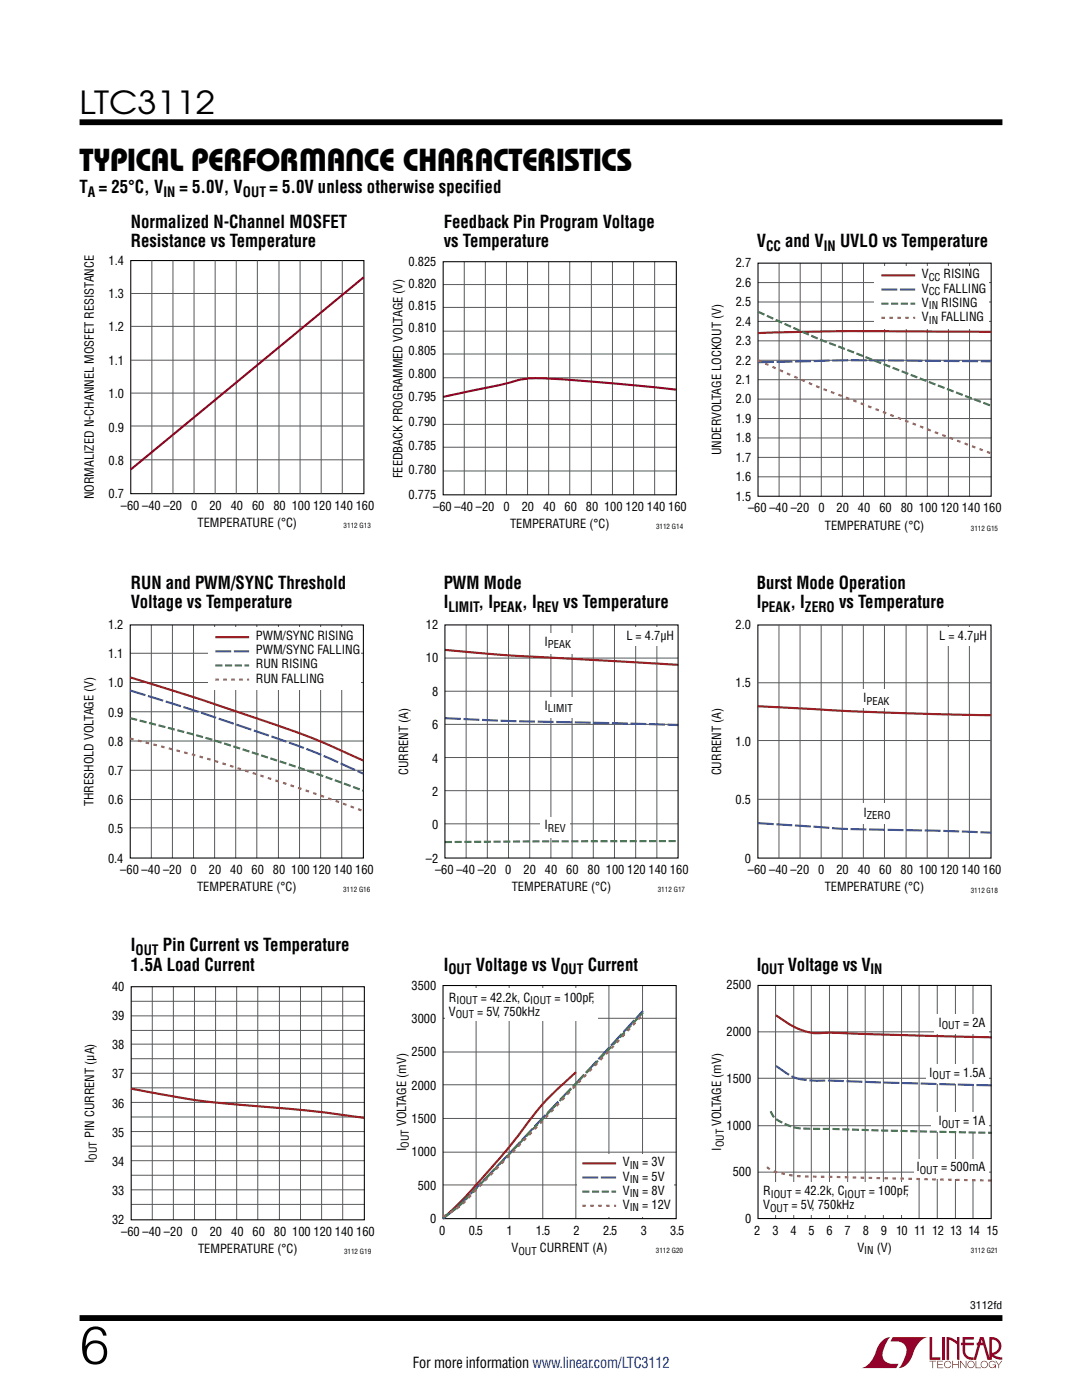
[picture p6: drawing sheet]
<svg xmlns="http://www.w3.org/2000/svg" width="216mm" height="279mm" viewBox="0 0 216 279" stroke-linecap="round" stroke-linejoin="round" font-family="sans-serif">
<g fill="#910028">
<path d="M185.5 266.8h.5v4.1h1.6v.5h-2.1z"/>
<path d="M176.2 267.4l1-.5h.5h-.1a6.2 6.2 0 0 0-1.4 4 2.58 2.58 0 0 0 3.1 1.3l-.5 .8h-6.9a4.9 4.9 0 0 0 3-3.8l.4-.7z"/>
<path d="M178.1 266.9h7a4.9 4.9 0 0 0-3.1 3.7 3.2 3.2 0 0 1-2.7 2.4h.1a6.2 6.2 0 0 0 1.4-4.1 2.58 2.58 0 0 0-3.1-1.2z"/>
<path d="M188 266.8h.5v4.6h-.5z"/>
<path d="M188.9 266.8l1 .2 1.1 .7v-.9h.5v4.6h-.5v-3.1l-1.6-.9v4h-.5z"/>
<path d="M185.5 271.6h1.3v.1h-.6v1.3h-.1v-1.3h-.6z"/>
<path d="M187 271.6h1.2v.1h-1v.5h.9v.2h-.9v.5h1v.1h-1.2z"/>
<path d="M190 271.6h.2v.6h1v-.6h.1v1.4h-.1v-.6h-1v.6h-.2z"/>
<path d="M191.6 271.6h.1l1 1.2v-1.2h.1v1.4l-1.1-1.2v1.2h-.1z"/>
<path d="M194.7 271.6h.1v1.3h.9v.1h-1z"/>
<path d="M198.6 271.6h.2l.5 .7 .5-.7h.2l-.6 .8v.6h-.2v-.6z"/>
<path d="M192.1 266.8h2.2v.5h-1.7v.7h1.7v.5h-1.7v1.1a1.32 1.32 0 0 0 1.7 1.3v.5l1.2-4.6h.8l1.1 4.1v-4.1a1.84 1.84 0 0 1 2.4 1.4 1.84 1.84 0 0 1-1.5 2.2l.8 .4 .9 .1v.5l-1.2-.2-1-.6v-.6a1.34 1.34 0 0 0 1.5-1.2 1.34 1.34 0 0 0-1.4-1.5v4.1h-.9l-.8-2.9h-1.3v-.5h1.2l-.2-.7-1.1 4.1a2.06 2.06 0 0 1-2.7-1.3v-1.6h-.4v-.5h.4z"/>
<path d="M193.2 271.8a.72 .72 0 0 1 1.2 .1 .72 .72 0 0 1-.4 1.1 .72 .72 0 0 1-1-.7h.2a.59 .59 0 0 0 .8 .5 .59 .59 0 0 0 .2-.9 .59 .59 0 0 0-1 .2v.2h-.2z"/>
<path d="M195.9 271.8a.72 .72 0 0 1 1.1 .1 .72 .72 0 0 1-.4 1.1 .72 .72 0 0 1-.9-.7h.1a.59 .59 0 0 0 .8 .5 .59 .59 0 0 0 .2-.9 .59 .59 0 0 0-.9 .2l-.1 .2h-.1z"/>
<path d="M197.5 271.8a.72 .72 0 0 1 1.2 .2h-.2a.59 .59 0 0 0-.9-.1 .59 .59 0 0 0 .1 .9 .59 .59 0 0 0 .9-.4h-.5v-.1h.6v.7h-.1v-.3a.73 .73 0 0 1-1.1 .2 .73 .73 0 0 1 0-1.1z"/>
<path d="M188.6 271.8a.71 .71 0 0 1 1.2 .3h-.1a.59 .59 0 0 0-.9-.3 .59 .59 0 0 0-.1 1 .59 .59 0 0 0 1-.3h.1a.73 .73 0 0 1-1.1 .4 .73 .73 0 0 1-.1-1.1z"/>
</g>
<path d="M15.9 24.4h184.1M15.9 263h184.1" fill="none" stroke="#000" stroke-width="1.2" stroke-linecap="butt"/>
<path d="M26.1 52h46.5v46.5h-46.5zM88.4 52.2h46.6v46.6h-46.6zM151.3 52.5h46.5v46.5h-46.5z" fill="none" stroke="#000" stroke-width=".21"/>
<g fill="none" stroke="#58595b" stroke-width=".2">
<path d="M26.1 58.6h46.5M30.3 52v46.5M34.5 52v46.5M38.7 52v46.5M42.9 52v46.5M47.1 52v46.5M51.4 52v46.5M55.7 52v46.5M59.9 52v46.5M64.1 52v46.5M68.3 52v46.5M88.4 56.8h46.5"/>
<path d="M92.6 52.2v46.5M96.8 52.2v46.5M101.1 52.2v46.5M105.3 52.2v46.5M109.5 52.2v46.5M113.7 52.2v46.5M118 52.2v46.5M122.2 52.2v46.5M126.4 52.2v46.5M130.6 52.2v46.5M151.3 56.4h46.5M155.5 52.5v46.5"/>
<path d="M159.7 52.5v46.5M163.9 52.5v46.5M168.1 52.5v46.5M172.3 52.5v46.5M176.5 52.5v46.5M180.8 52.5v46.5M185 52.5v46.5M189.2 52.5v46.5M193.5 52.5v46.5M26.1 65.1h46.5M26.1 71.9h46.5M26.1 78.5h46.5"/>
<path d="M88.4 61.3h46.5M88.4 66.1h46.5M88.4 70.7h46.5M88.4 75.4h46.5M88.4 80h46.5M151.3 71.9h46.5M151.3 60.3h46.5M151.3 64.1h46.5M151.3 68h46.5M151.3 75.8h46.5M151.3 79.7h46.5M26.1 85h46.5"/>
<path d="M26.1 91.8h46.5M88.4 84.7h46.5M88.4 89.3h46.5M88.4 94h46.5M151.3 83.5h46.5M151.3 87.4h46.5M151.3 91.3h46.5M151.3 95.2h46.5"/>
</g>
<path d="M72.6 55.3l-46.5 38.4M134.9 77.8l-7.5-.8a347.9 347.9 0 0 0-20.7-1.5 19.4 19.4 0 0 0-6.2 1.2l-12.1 2.5" fill="none" stroke="#910028" stroke-width=".42"/>
<path d="M197.7 66.2l-29.3-.1-17.1 .4" fill="none" stroke="#981b1e" stroke-width=".42"/>
<path d="M151.3 72.3l18.3-.4 28.1 .2" fill="none" stroke="#3953a4" stroke-width=".42" stroke-dasharray="3.2 .5" stroke-linecap="butt"/>
<path d="M151.3 62.2l1 .5a231.8 231.8 0 0 0 21.9 9.2l23.5 9.1" fill="none" stroke="#37864b" stroke-width=".42" stroke-dasharray="1.4 .5" stroke-linecap="butt"/>
<path d="M151.3 71.9l1 .5a233 233 0 0 0 21.9 9.1l23.5 9" fill="none" stroke="#b57234" stroke-width=".42" stroke-dasharray=".7 .9" stroke-linecap="butt"/>
<path d="M174.5 53.1h22.8v12.4h-22.8z" fill="#fff"/>
<path d="M175.9 63.4h6.7" fill="none" stroke="#b57234" stroke-width=".42" stroke-dasharray=".7 .9" stroke-linecap="butt"/>
<path d="M175.9 60.6h6.7" fill="none" stroke="#37864b" stroke-width=".42" stroke-dasharray="1.4 .5" stroke-linecap="butt"/>
<path d="M175.9 57.8h6.7" fill="none" stroke="#3953a4" stroke-width=".42" stroke-dasharray="3.2 .5" stroke-linecap="butt"/>
<path d="M175.9 55h6.7" fill="none" stroke="#981b1e" stroke-width=".42"/>
<g fill="none" stroke="#58595b" stroke-width=".2">
<path d="M26 130.4h46.5M26 136.2h46.5M30.2 124.7v46.5M34.4 124.7v46.5M38.6 124.7v46.5M42.8 124.7v46.5M47 124.7v46.5M51.2 124.7v46.5M55.6 124.7v46.5M59.8 124.7v46.5M64 124.7v46.5M68.2 124.7v46.5"/>
<path d="M26 142h46.5M26 147.9h46.5M26 153.7h46.5M26 159.6h46.5M26 165.2h46.5"/>
</g>
<path d="M26 124.7h46.5v46.5h-46.5z" fill="none" stroke="#000" stroke-width=".21"/>
<path d="M41.6 125.3h30.5v12.4h-30.5z" fill="#fff"/>
<path d="M43 135.6h6.7M26 147.4l8.5 2.2a456.7 456.7 0 0 1 38 12.3" fill="none" stroke="#b57234" stroke-width=".42" stroke-dasharray=".7 .9" stroke-linecap="butt"/>
<path d="M43 132.8h6.7M26 143.3l8.5 2.2a456.7 456.7 0 0 1 38 12.3M88.8 168l46.5-.1" fill="none" stroke="#37864b" stroke-width=".42" stroke-dasharray="1.4 .5" stroke-linecap="butt"/>
<path d="M26 137.8l18.3 5.8a219.6 219.6 0 0 1 25.2 9.5l3 1.3M43 130h6.7M88.8 143.3l13 .6 33.5 .8" fill="none" stroke="#3953a4" stroke-width=".42" stroke-dasharray="3.2 .5" stroke-linecap="butt"/>
<path d="M26 135.2l18.3 5.8a219.7 219.7 0 0 1 25.2 9.5l3 1.3M43 127.2h6.7M88.8 129.7l13 1.1 33.5 1.9" fill="none" stroke="#981b1e" stroke-width=".42"/>
<g fill="none" stroke="#58595b" stroke-width=".2">
<path d="M88.8 131.3h46.5M88.8 137.9h46.5M93 124.7v46.5M97.2 124.7v46.5M101.5 124.7v46.5M105.7 124.7v46.5M109.9 124.7v46.5M114.2 124.7v46.5M118.4 124.7v46.5M122.6 124.7v46.5M126.8 124.7v46.5M131.1 124.7v46.5"/>
<path d="M88.8 144.6h46.5M88.8 151.2h46.5M88.8 157.8h46.5M88.8 164.4h46.5"/>
</g>
<path d="M124.4 125.1h10.5v3.8h-10.5z" fill="#fff"/>
<path d="M88.8 124.7h46.5v46.5h-46.5z" fill="none" stroke="#000" stroke-width=".21"/>
<g fill="#fff">
<path d="M107.8 126.4h7.1v4.1h-7.1z"/>
<path d="M107.8 139.2h7.1v4.1h-7.1z"/>
<path d="M107.8 163.1h5.9v4.1h-5.9z"/>
</g>
<path d="M151.2 124.7h46.5v46.6h-46.5z" fill="none" stroke="#000" stroke-width=".21"/>
<g fill="none" stroke="#58595b" stroke-width=".2">
<path d="M151.2 136.3h46.5M155.4 124.7v46.6M159.6 124.7v46.6M163.9 124.7v46.6M168.1 124.7v46.6M172.3 124.7v46.6M176.5 124.7v46.6M180.8 124.7v46.6M185 124.7v46.6M189.2 124.7v46.6M193.4 124.7v46.6M151.2 147.8h46.5"/>
<path d="M151.2 159.5h46.5"/>
</g>
<path d="M151.2 140.9l19.3 1.1 27.2 .7" fill="none" stroke="#981b1e" stroke-width=".42"/>
<path d="M151.2 164.3l8.5 .5a251 251 0 0 0 24.4 .9l13.6 .5" fill="none" stroke="#3953a4" stroke-width=".42" stroke-dasharray="3.2 .5" stroke-linecap="butt"/>
<g fill="#fff">
<path d="M171.7 160.3h6.9v4.1h-6.9z"/>
<path d="M171.3 137.6h7.7v3.7h-7.7z"/>
<path d="M186.8 125.1h10.5v3.8h-10.5z"/>
</g>
<g fill="none" stroke="#58595b" stroke-width=".2">
<path d="M26.2 199.8h46.5M30.4 196.9v46.5M34.6 196.9v46.5M38.8 196.9v46.5M43 196.9v46.5M47.2 196.9v46.5M51.4 196.9v46.5M55.8 196.9v46.5M60 196.9v46.5M64.2 196.9v46.5M68.4 196.9v46.5M95 196.7v46.5"/>
<path d="M101.6 196.7v46.5M108.3 196.7v46.5M114.9 196.7v46.5M121.5 196.7v46.5M128.2 196.7v46.5M26.2 202.7h46.5M26.2 205.6h46.5M26.2 208.4h46.5M26.2 211.3h46.5M26.2 214.2h46.5M26.2 217.1h46.5M88.4 203.2h46.5"/>
<path d="M88.4 209.9h46.5M88.4 216.5h46.5M26.2 220h46.5M26.2 222.9h46.5M26.2 225.8h46.5M26.2 228.7h46.5M26.2 231.6h46.5M26.2 234.5h46.5M26.2 237.5h46.5M88.4 223.2h46.5M88.4 229.9h46.5M88.4 236.5h46.5"/>
<path d="M26.2 240.4h46.5"/>
</g>
<path d="M26.2 196.9h46.5v46.5h-46.5zM88.4 196.7h46.5v46.5h-46.5z" fill="none" stroke="#000" stroke-width=".21"/>
<path d="M26.2 217.3l2.1 .4a159.1 159.1 0 0 0 25.1 3.2 241.4 241.4 0 0 1 19.3 2.2" fill="none" stroke="#981b1e" stroke-width=".42"/>
<path d="M115.2 230.3h19.3v12.4h-19.3z" fill="#fff"/>
<path d="M88.4 242.8a17.1 17.1 0 0 0 6-4.7l14-14.5 19.9-21.2M116.2 240.6h6.7" fill="none" stroke="#b57234" stroke-width=".42" stroke-dasharray=".7 .9" stroke-linecap="butt"/>
<path d="M116.2 237.8h6.7M88.4 243l1.4-1a31.6 31.6 0 0 0 5.8-5.4l25.4-26.7 7.3-7.8" fill="none" stroke="#37864b" stroke-width=".42" stroke-dasharray="1.4 .5" stroke-linecap="butt"/>
<path d="M116.2 235h6.7M88.4 243.2a56.3 56.3 0 0 0 8.4-7.9l18.9-19.9 12.6-13.7" fill="none" stroke="#3953a4" stroke-width=".42" stroke-dasharray="3.2 .5" stroke-linecap="butt"/>
<path d="M114.9 214a62.1 62.1 0 0 0-11.9 13.2l-4.1 4.9a111.5 111.5 0 0 1-10.5 11.1M116.2 232.2h6.7" fill="none" stroke="#981b1e" stroke-width=".42"/>
<path d="M88.9 197.2h30.4v6.6h-30.4z" fill="#fff"/>
<g fill="none" stroke="#58595b" stroke-width=".2">
<path d="M154.8 196.7v46.5M158.4 196.7v46.5M161.9 196.7v46.5M165.5 196.7v46.5M169.1 196.7v46.5M172.6 196.7v46.5M176.3 196.7v46.5M179.9 196.7v46.5M183.4 196.7v46.5M187 196.7v46.5M190.6 196.7v46.5M194.1 196.7v46.5"/>
<path d="M151.3 205.9h46.5M151.3 215.2h46.5M151.3 224.7h46.5M151.3 233.9h46.5"/>
</g>
<g fill="#fff">
<path d="M186.4 202.4h10.9v4h-10.9z"/>
<path d="M184.9 212.4h12.4v3.9h-12.4z"/>
<path d="M185.9 222h11.4v4h-11.4z"/>
<path d="M182.4 231.3h14.9v4h-14.9z"/>
</g>
<path d="M153 232.9a5.7 5.7 0 0 0 3.5 1.4 58.2 58.2 0 0 0 10.3 .6l31 .7" fill="none" stroke="#b57234" stroke-width=".42" stroke-dasharray=".7 .9" stroke-linecap="butt"/>
<path d="M153.8 221.8a3.9 3.9 0 0 0 2.7 2.4 15.4 15.4 0 0 0 7.3 1.1l34 .8" fill="none" stroke="#37864b" stroke-width=".42" stroke-dasharray="1.4 .5" stroke-linecap="butt"/>
<path d="M154.8 212.7a11.5 11.5 0 0 0 6 2.8l37.1 1.1" fill="none" stroke="#3953a4" stroke-width=".42" stroke-dasharray="3.2 .5" stroke-linecap="butt"/>
<path d="M154.8 202.6l.4 .2a14.3 14.3 0 0 0 8 3.4l3-.1 31.7 .9" fill="none" stroke="#981b1e" stroke-width=".42"/>
<path d="M151.3 196.7h46.5v46.5h-46.5z" fill="none" stroke="#000" stroke-width=".21"/>
<path d="M151.6 235.8h30.5v6.6h-30.5z" fill="#fff"/>
<text font-size="10.6" x="15.9" y="272.2">6</text>
<g font-size="6.3">
<text x="15.9" y="22.8">LTC3112</text>
<text x="15.9" y="34.1">TYPICAL PERFORMANCE CHARACTERISTICS</text>
</g>
<g font-size="3.5">
<text x="15.9" y="38.5">T = 25°C, V</text>
<text x="35.8" y="38.5">= 5.0V, V</text>
<text x="53.8" y="38.5">= 5.0V unless otherwise specified</text>
<text x="26.1" y="45.4">Normalized N-Channel MOSFET</text>
<text x="88.5" y="45.4">Feedback Pin Program Voltage</text>
<text x="26.1" y="49.3">Resistance vs Temperature</text>
<text x="88.5" y="49.3">vs Temperature</text>
<text x="151" y="49.3">V</text>
<text x="156.7" y="49.3">and V</text>
<text x="167.6" y="49.3">UVLO vs Temperature</text>
<text x="26.1" y="117.5">RUN and PWM/SYNC Threshold</text>
<text x="88.5" y="117.5">PWM Mode</text>
<text x="151" y="117.5">Burst Mode Operation</text>
<text x="26.1" y="121.3">Voltage vs Temperature</text>
<text x="88.5" y="121.4">I</text>
<text x="95.5" y="121.4">, I</text>
<text x="104.2" y="121.4">, I</text>
<text x="112.4" y="121.4">vs Temperature</text>
<text x="151" y="121.4">I</text>
<text x="157.7" y="121.4">, I</text>
<text x="167.4" y="121.4">vs Temperature</text>
<text x="26.1" y="189.9">I</text>
<text x="32.5" y="189.9">Pin Current vs Temperature</text>
<text x="26.1" y="193.8">1.5A Load Current</text>
<text x="88.5" y="193.8">I</text>
<text x="94.9" y="193.8">Voltage vs V</text>
<text x="117.3" y="193.8">Current</text>
<text x="151" y="193.8">I</text>
<text x="157.2" y="193.8">Voltage vs V</text>
</g>
<text font-size="3" x="82.4" y="273.1">For more information www.linear.com/LTC3112</text>
<g font-size="2.8">
<text x="17.6" y="39.2">A</text>
<text x="32.6" y="39.2">IN</text>
<text x="48.5" y="39.2">OUT</text>
<text x="152.9" y="50">CC</text>
<text x="164.4" y="50">IN</text>
<text x="89.5" y="122.1">LIMIT</text>
<text x="98.4" y="122.1">PEAK</text>
<text x="107.1" y="122.1">REV</text>
<text x="151.9" y="122.1">PEAK</text>
<text x="160.6" y="122.1">ZERO</text>
<text x="27" y="190.6">OUT</text>
<text x="89.5" y="194.5">OUT</text>
<text x="111.8" y="194.5">OUT</text>
<text x="151.9" y="194.5">OUT</text>
<text x="173.7" y="194.5">IN</text>
</g>
<g font-size="2.5">
<text x="21.7" y="52.8">1.4</text>
<text x="81.5" y="53">0.825</text>
<text x="146.8" y="53.3">2.7</text>
<text x="21.7" y="59.5">1.3</text>
<text x="81.5" y="57.4">0.820</text>
<text x="146.8" y="57.2">2.6</text>
<text x="183.9" y="58.4">V</text>
<text x="183.9" y="55.6">V</text>
<text x="188.3" y="58.4">FALLING</text>
<text x="188.3" y="55.6">RISING</text>
<text x="81.5" y="61.9">0.815</text>
<text x="146.8" y="65">2.4</text>
<text x="146.8" y="61.1">2.5</text>
<text x="183.9" y="64">V</text>
<text x="183.9" y="61.2">V</text>
<text x="187.8" y="64">FALLING</text>
<text x="187.8" y="61.2">RISING</text>
<text x="21.7" y="66.1">1.2</text>
<text x="81.5" y="70.8">0.805</text>
<text x="81.5" y="66.3">0.810</text>
<text x="146.8" y="68.9">2.3</text>
<text x="21.7" y="72.8">1.1</text>
<text x="81.5" y="75.4">0.800</text>
<text x="146.8" y="76.6">2.1</text>
<text x="146.8" y="72.8">2.2</text>
<text x="21.7" y="79.5">1.0</text>
<text x="81.5" y="80.1">0.795</text>
<text x="146.8" y="80.5">2.0</text>
<text x="21.7" y="86.1">0.9</text>
<text x="81.5" y="89.9">0.785</text>
<text x="81.5" y="85">0.790</text>
<text x="146.8" y="88.3">1.8</text>
<text x="146.8" y="84.4">1.9</text>
<text x="21.7" y="92.8">0.8</text>
<text x="80.3" y="95.4" transform="rotate(-90 80.3 95.4)">FEEDBACK PROGRAMMED VOLTAGE (V)</text>
<text x="81.5" y="94.6">0.780</text>
<text x="143.9" y="90.9" transform="rotate(-90 143.9 90.9)">UNDERVOLTAGE LOCKOUT (V)</text>
<text x="146.8" y="92.2">1.7</text>
<text x="18.7" y="99.7" transform="rotate(-90 18.7 99.7)">NORMALIZED N-CHANNEL MOSFET RESISTANCE</text>
<text x="21.7" y="99.5">0.7</text>
<text x="24.1" y="101.7">–60 –40 –20</text>
<text x="38.1" y="101.7">0</text>
<text x="41.8" y="101.7">20</text>
<text x="46" y="101.7">40</text>
<text x="50.3" y="101.7">60</text>
<text x="54.6" y="101.7">80 100 120 140 160</text>
<text x="81.5" y="99.7">0.775</text>
<text x="86.4" y="102">–60 –40 –20</text>
<text x="100.5" y="102">0</text>
<text x="104.1" y="102">20</text>
<text x="108.4" y="102">40</text>
<text x="112.6" y="102">60</text>
<text x="116.9" y="102">80 100 120 140 160</text>
<text x="146.8" y="100">1.5</text>
<text x="146.8" y="96.1">1.6</text>
<text x="39.4" y="105.2">TEMPERATURE (°C)</text>
<text x="101.8" y="105.4">TEMPERATURE (°C)</text>
<text x="149.3" y="102.3">–60 –40 –20</text>
<text x="163.3" y="102.3">0</text>
<text x="164.6" y="105.7">TEMPERATURE (°C)</text>
<text x="166.9" y="102.3">20</text>
<text x="171.2" y="102.3">40</text>
<text x="175.5" y="102.3">60</text>
<text x="179.7" y="102.3">80 100 120 140 160</text>
<text x="21.6" y="125.5">1.2</text>
<text x="85" y="125.5">12</text>
<text x="146.8" y="125.5">2.0</text>
<text x="21.6" y="131.4">1.1</text>
<text x="51" y="130.6">PWM/SYNC FALLING</text>
<text x="51" y="127.8">PWM/SYNC RISING</text>
<text x="108.6" y="128.8">I</text>
<text x="125" y="127.8">L = 4.7µH</text>
<text x="187.4" y="127.8">L = 4.7µH</text>
<text x="21.6" y="137.2">1.0</text>
<text x="51" y="136.2">RUN FALLING</text>
<text x="51" y="133.4">RUN RISING</text>
<text x="85" y="132.2">10</text>
<text x="146.8" y="137.2">1.5</text>
<text x="21.6" y="143">0.9</text>
<text x="86.2" y="138.8">8</text>
<text x="108.6" y="141.7">I</text>
<text x="172.2" y="140.1">I</text>
<text x="21.6" y="148.8">0.8</text>
<text x="86.2" y="145.5">6</text>
<text x="146.8" y="148.9">1.0</text>
<text x="21.6" y="154.7">0.7</text>
<text x="81.4" y="154.7" transform="rotate(-90 81.4 154.7)">CURRENT (A)</text>
<text x="86.2" y="152.2">4</text>
<text x="143.9" y="154.7" transform="rotate(-90 143.9 154.7)">CURRENT (A)</text>
<text x="18.6" y="160.9" transform="rotate(-90 18.6 160.9)">THRESHOLD VOLTAGE (V)</text>
<text x="21.6" y="160.5">0.6</text>
<text x="86.2" y="158.8">2</text>
<text x="146.8" y="160.5">0.5</text>
<text x="21.6" y="166.3">0.5</text>
<text x="86.2" y="165.5">0</text>
<text x="108.6" y="165.5">I</text>
<text x="172.3" y="163">I</text>
<text x="21.6" y="172.2">0.4</text>
<text x="85" y="172.2">–2</text>
<text x="148.6" y="172.2">0</text>
<text x="24" y="174.5">–60 –40 –20</text>
<text x="38" y="174.5">0</text>
<text x="39.3" y="177.9">TEMPERATURE (°C)</text>
<text x="41.7" y="174.5">20</text>
<text x="45.9" y="174.5">40</text>
<text x="50.2" y="174.5">60</text>
<text x="54.5" y="174.5">80 100 120 140 160</text>
<text x="86.8" y="174.5">–60 –40 –20</text>
<text x="100.8" y="174.5">0</text>
<text x="102.1" y="177.9">TEMPERATURE (°C)</text>
<text x="104.5" y="174.5">20</text>
<text x="108.7" y="174.5">40</text>
<text x="113" y="174.5">60</text>
<text x="117.3" y="174.5">80 100 120 140 160</text>
<text x="149.2" y="174.5">–60 –40 –20</text>
<text x="163.3" y="174.5">0</text>
<text x="164.6" y="177.9">TEMPERATURE (°C)</text>
<text x="166.9" y="174.5">20</text>
<text x="171.2" y="174.5">40</text>
<text x="175.4" y="174.5">60</text>
<text x="179.7" y="174.5">80 100 120 140 160</text>
<text x="22.4" y="197.7">40</text>
<text x="82.1" y="197.5">3500</text>
<text x="145" y="197.5">2500</text>
<text x="22.4" y="203.6">39</text>
<text x="89.6" y="199.9">R</text>
<text x="89.6" y="202.7">V</text>
<text x="95.2" y="202.7">= 5V, 750kHz</text>
<text x="95.9" y="199.9">= 42.2k, C</text>
<text x="110.7" y="199.9">= 100pF,</text>
<text x="22.4" y="209.4">38</text>
<text x="82.1" y="204.1">3000</text>
<text x="145" y="206.8">2000</text>
<text x="187.2" y="204.9">I</text>
<text x="192.2" y="204.9">= 2A</text>
<text x="22.4" y="215.2">37</text>
<text x="82.1" y="210.8">2500</text>
<text x="185.4" y="214.8">I</text>
<text x="190.3" y="214.8">= 1.5A</text>
<text x="22.4" y="221">36</text>
<text x="82.1" y="217.5">2000</text>
<text x="145" y="216.1">1500</text>
<text x="18.8" y="227.2" transform="rotate(-90 18.8 227.2)">PIN CURRENT (µA)</text>
<text x="22.4" y="226.9">35</text>
<text x="81" y="224.8" transform="rotate(-90 81 224.8)">VOLTAGE (mV)</text>
<text x="82.1" y="224.1">1500</text>
<text x="143.9" y="224.7" transform="rotate(-90 143.9 224.7)">VOLTAGE (mV)</text>
<text x="145" y="225.5">1000</text>
<text x="187.2" y="224.5">I</text>
<text x="192.2" y="224.5">= 1A</text>
<text x="18.8" y="232.1" transform="rotate(-90 18.8 232.1)">I</text>
<text x="22.4" y="232.7">34</text>
<text x="81" y="229.7" transform="rotate(-90 81 229.7)">I</text>
<text x="82.1" y="230.8">1000</text>
<text x="124.3" y="232.8">V</text>
<text x="128.1" y="232.8">= 3V</text>
<text x="143.9" y="229.7" transform="rotate(-90 143.9 229.7)">I</text>
<text x="182.9" y="233.8">I</text>
<text x="187.8" y="233.8">= 500mA</text>
<text x="22.4" y="238.5">33</text>
<text x="83.4" y="237.5">500</text>
<text x="124.3" y="238.4">V</text>
<text x="124.3" y="235.6">V</text>
<text x="128.1" y="238.4">= 8V</text>
<text x="128.1" y="235.6">= 5V</text>
<text x="146.2" y="234.8">500</text>
<text x="152.3" y="238.5">R</text>
<text x="158.7" y="238.5">= 42.2k, C</text>
<text x="173.4" y="238.5">= 100pF,</text>
<text x="22.4" y="244.4">32</text>
<text x="85.8" y="244.1">0</text>
<text x="124.3" y="241.2">V</text>
<text x="128.1" y="241.2">= 12V</text>
<text x="148.7" y="244.1">0</text>
<text x="152.3" y="241.3">V</text>
<text x="157.9" y="241.3">= 5V, 750kHz</text>
<text x="24.2" y="246.7">–60 –40 –20</text>
<text x="38.2" y="246.7">0</text>
<text x="39.5" y="250.1">TEMPERATURE (°C)</text>
<text x="41.9" y="246.7">20</text>
<text x="46.1" y="246.7">40</text>
<text x="50.4" y="246.7">60</text>
<text x="54.7" y="246.7">80 100 120 140 160</text>
<text x="87.7" y="246.4">0</text>
<text x="93.6" y="246.4">0.5</text>
<text x="101.1" y="246.4">1</text>
<text x="102.1" y="249.8">V</text>
<text x="106.9" y="246.4">1.5</text>
<text x="107.7" y="249.8">CURRENT (A)</text>
<text x="114.4" y="246.4">2</text>
<text x="120.3" y="246.4">2.5</text>
<text x="127.8" y="246.4">3</text>
<text x="133.7" y="246.4">3.5</text>
<text x="150.5" y="246.4">2</text>
<text x="154.1" y="246.4">3</text>
<text x="157.7" y="246.4">4</text>
<text x="161.3" y="246.4">5</text>
<text x="164.9" y="246.4">6</text>
<text x="168.5" y="246.4">7</text>
<text x="171.1" y="249.8">V</text>
<text x="172.1" y="246.4">8</text>
<text x="174.9" y="249.8">(V)</text>
<text x="175.7" y="246.4">9</text>
<text x="178.8" y="246.4">10 11 12 13 14 15</text>
</g>
<g font-size="2.1">
<text x="185.3" y="58.9">CC</text>
<text x="185.3" y="56.1">CC</text>
<text x="185.3" y="64.6">IN</text>
<text x="185.3" y="61.7">IN</text>
<text x="109.3" y="129.4">PEAK</text>
<text x="109.3" y="142.2">LIMIT</text>
<text x="172.9" y="140.6">PEAK</text>
<text x="109.3" y="166.1">REV</text>
<text x="173" y="163.5">ZERO</text>
<text x="90.9" y="203.2">OUT</text>
<text x="91.1" y="200.4">IOUT</text>
<text x="105.8" y="200.4">IOUT</text>
<text x="187.9" y="205.4">OUT</text>
<text x="186.1" y="215.4">OUT</text>
<text x="187.9" y="225">OUT</text>
<text x="19.4" y="231.4" transform="rotate(-90 19.4 231.4)">OUT</text>
<text x="81.6" y="229" transform="rotate(-90 81.6 229)">OUT</text>
<text x="125.6" y="233.3">IN</text>
<text x="144.4" y="229" transform="rotate(-90 144.4 229)">OUT</text>
<text x="125.6" y="239">IN</text>
<text x="125.6" y="236.1">IN</text>
<text x="153.8" y="239">IOUT</text>
<text x="168.5" y="239">IOUT</text>
<text x="183.5" y="234.3">OUT</text>
<text x="125.6" y="241.8">IN</text>
<text x="153.7" y="241.8">OUT</text>
<text x="103.5" y="250.4">OUT</text>
<text x="172.4" y="250.4">IN</text>
<text x="193.6" y="261.2">3112fd</text>
</g>
<g font-size="1.4">
<text x="68.6" y="105.4">3112 G13</text>
<text x="130.9" y="105.6">3112 G14</text>
<text x="193.7" y="105.9">3112 G15</text>
<text x="68.5" y="178.1">3112 G16</text>
<text x="131.3" y="178.1">3112 G17</text>
<text x="193.7" y="178.1">3112 G18</text>
<text x="68.7" y="250.3">3112 G19</text>
<text x="130.9" y="250.1">3112 G20</text>
<text x="193.7" y="250.1">3112 G21</text>
</g>
</svg>
